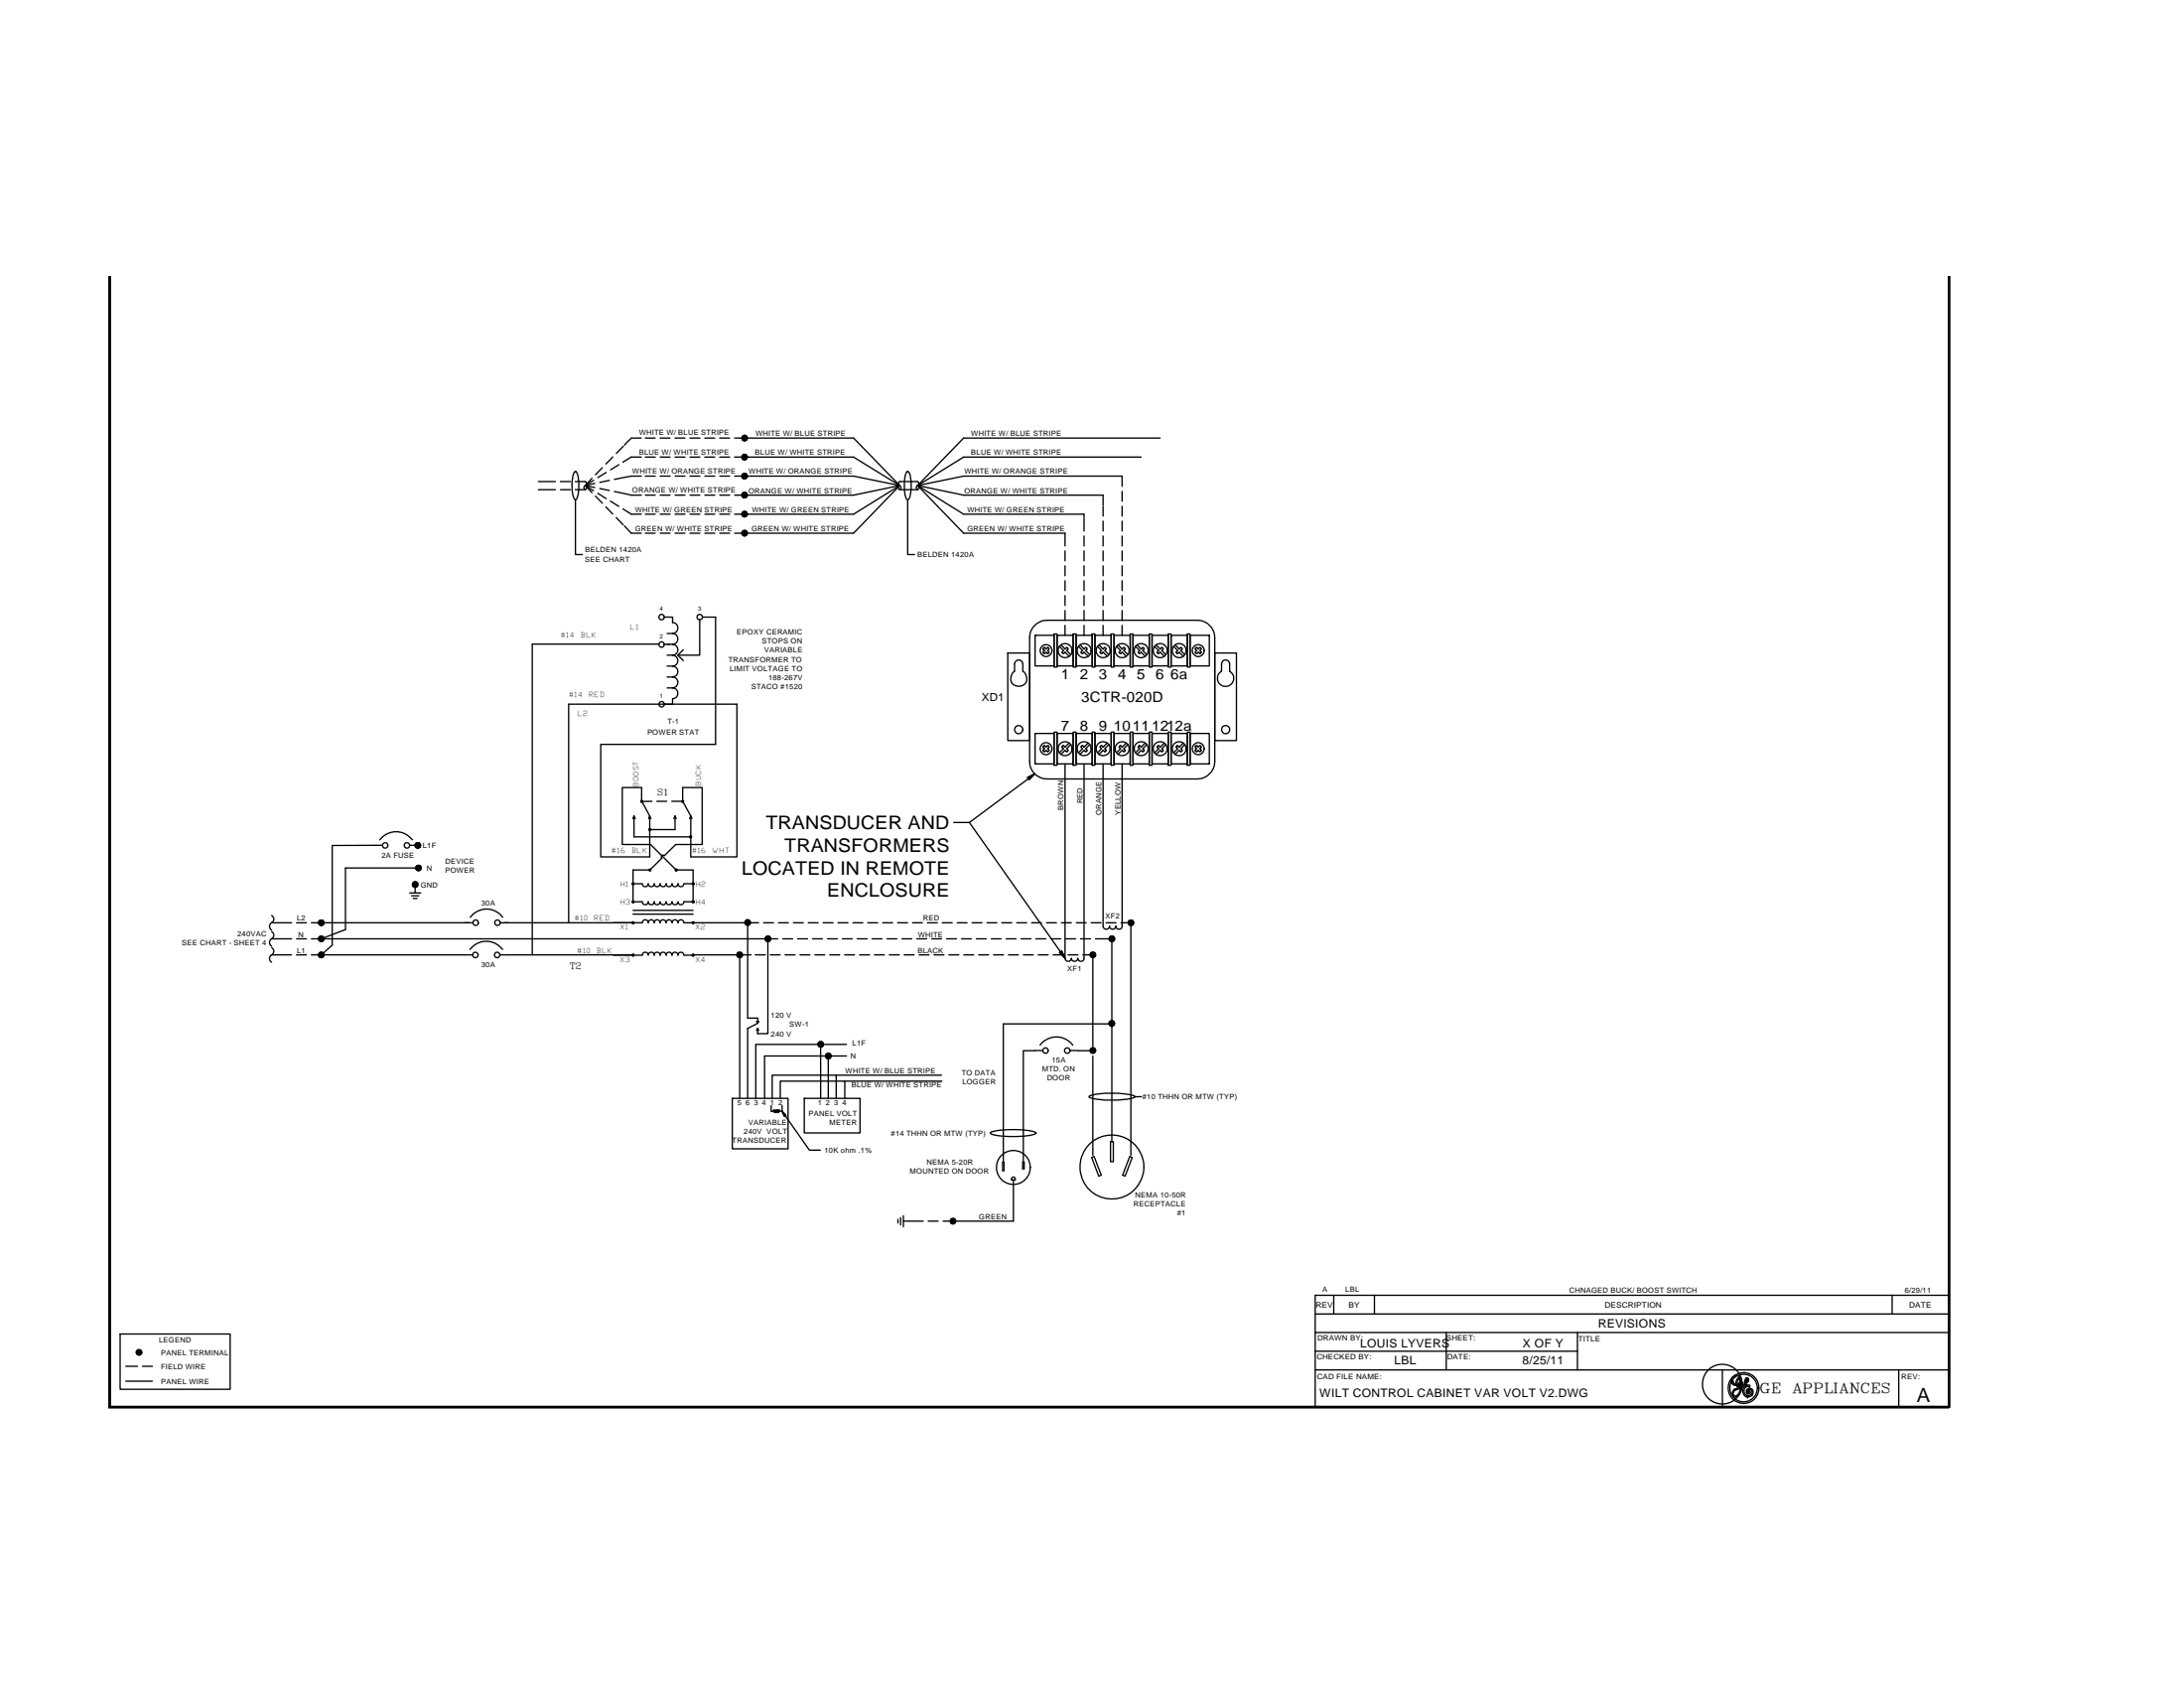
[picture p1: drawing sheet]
<svg xmlns="http://www.w3.org/2000/svg" width="279mm" height="216mm" viewBox="0 0 279 216" stroke-linecap="round" stroke-linejoin="round" font-family="sans-serif">
<g fill="none" stroke="#000" stroke-width=".17">
<path d="M13.9 35.3v144.7l.2-.1M14.1 35.3v144.6M249.3 35.3v144.7M249.4 35.3v144.7h-235.4v-144.7M77.1 59.8l-.9 .9M78.4 58.4l-.9 1M79.2 59.4l-1.1 .7M79.7 57.1l-.9 .9M82 58.5a2.29 2.29 0 0 0-2.3 .6M82 56h-1.2l-.9 .9M82.6 58.5h1.2M82.6 56h1.2"/>
<path d="M84.5 58.5h1.2M84.5 56h1.2M86.4 58.5h1.2M86.4 56h1.2M88.3 58.5h1.2M88.3 56h1.2M90.2 58.5h1.2M90.2 56h1.2M92.1 58.5h1.2M92.1 56h1.2M94 58.5h15.2l5.9 3.6M94 56h15.2l5.9 6.1"/>
<path d="M146 58.5h-22.7l-5.9 3.6M148.4 56h-25.1l-5.9 6.1M68.9 62.6h2.2M68.9 61.6h2.2M71.7 62.6h1.3M71.7 61.6h1.3M73.5 60.3h.2a4.5 4.5 0 0 1 0 3.6h-.1a3.9 3.9 0 0 1-.1-3.5zM73.6 62.6h1.3M73.6 61.6h1.3l.1 .2v.2l-.1 .1M73.6 63.9v7h.9M74.9 62.1l.1 .2-.1 .3M74.9 62.1l-.2 .3 .2 .2"/>
<path d="M74.9 62.1l1.2 .3M74.9 62.1l.8 .9M74.9 62.1l1 .7M75.7 61.2l-.8 .9M75.9 61.4l-1 .7M76.1 61.8l-1.2 .3M76.2 63.5l.9 .9M76.5 63.1l1.1 .7M76.7 62.5l1.3 .2M77.5 64.8l.9 .9M77.6 60.4l-1.1 .7M78 61.4l-1.3 .3"/>
<path d="M78.1 64.1l1.1 .7M78.6 62.9l2.2 .4h1.2M78.8 66.2l.9 .9M79.7 65.1a2.3 2.3 0 0 0 2.3 .7M79.9 67.3l.9 .9M80.8 68.2h1.2M82 60.9a9.1 9.1 0 0 0-3.4 .4M82.6 68.2h1.2M82.6 65.8h1.2M82.6 63.3h1.2M82.6 60.9h1.2M84.5 68.2h1.2"/>
<path d="M84.5 65.8h1.2M84.5 63.3h1.2M84.5 60.9h1.2M85 78.9h1v.7a.7 .7 0 0 1 .7 .7 .7 .7 0 0 1-.7 .7 .69 .69 0 0 1 .7 .7 .69 .69 0 0 1-.7 .7 .7 .7 0 0 1 .7 .7 .7 .7 0 0 1-.7 .7M86.4 68.2h1.2M86.4 65.8h1.2M86.4 63.3h1.2M86.4 60.9h1.2M88.3 68.2h1.2M88.3 65.8h1.2M88.3 63.3h1.2M88.3 60.9h1.2"/>
<path d="M89.5 79.3v4.5h-2.8M89.9 78.9h1.6v16.3h-14.6v14.4h6.2v-5.2M90.2 68.2h1.2M90.2 65.8h1.2M90.2 63.3h1.2M90.2 60.9h1.2M92.1 68.2h1.2M92.1 65.8h1.2M92.1 63.3h1.2M92.1 60.9h1.2M94 60.9h15.2l5.9 1.2M115.1 62.1l.2 .2-.2 .3-.2-.1v-.2l.2-.2a.27 .27 0 0 1-.2-.3 .27 .27 0 0 1 .2-.2h2.3l.1 .3-.1 .2"/>
<path d="M115.1 62.1l-5.9 6.1h-15.2M115.1 62.1l-5.9 3.7h-15.2M115.1 62.1l-5.9 1.2h-15.2M115.1 62.6h2.3M116.1 60.3h.1a4.7 4.7 0 0 1 .2 3.4l-.3 .2a1.91 1.91 0 0 1-.4-1.5v-1a1.77 1.77 0 0 1 .4-1.1zM116.1 63.9v7h.9M117.3 62.2l.1-.1 .1 .2-.1 .3-.2-.1zM117.4 62.1l5.9 6.1h12.9v1.6M117.4 62.1l5.9 1.2h17.8v1.3M117.4 62.1l5.9-1.2h20.3v1.3M117.4 62.1l5.9 3.7h15.4v2.1M136.2 70.5v1.2"/>
<path d="M136.2 72.4v1.2M136.2 74.3v1.2M136.2 76.2v1.2M136.2 78.1v1.3M136.2 80v1.3M138.7 68.6v1.2M138.7 70.5v1.2M138.7 72.4v1.2M138.7 74.3v1.2M138.7 76.2v1.2M138.7 78.1v1.3M138.7 80v1.3"/>
<path d="M141.1 64.7v1.3M141.1 66.7v1.2M141.1 68.6v1.2M141.1 70.5v1.2M141.1 72.4v1.2M141.1 74.3v1.2M141.1 76.2v1.2M141.1 78.1v1.3M141.1 80v1.3M143.6 62.8v1.3M143.6 64.7v1.3M143.6 66.7v1.2"/>
<path d="M143.6 68.6v1.2M143.6 70.5v1.2M143.6 72.4v1.2M143.6 74.3v1.2M143.6 76.2v1.2M143.6 78.1v1.3M143.6 80v1.3M84.3 82.4h-16.2v39.7M85 82.4h1M85.3 81h.7M85.3 86.6h.7M85.3 88h.7"/>
<path d="M85.3 85.2h.7M85.3 83.8h.7M86 85.2a.7 .7 0 0 1 .7 .7 .7 .7 0 0 1-.7 .7M86 86.6a.7 .7 0 0 1 .7 .7 .7 .7 0 0 1-.7 .7M86 88a.69 .69 0 0 1 .7 .7 .69 .69 0 0 1-.7 .7v.7h-1M86 83.8a.7 .7 0 0 1 .7 .7 .7 .7 0 0 1-.7 .7M86.7 83.8l.7 .7M87.4 83.1l-.7 .7M128.9 83.5h2.8v11.2h-2.8zM130 84.5l.3-.1 .3 .1 .2 .2 .1 1.2a1.14 1.14 0 0 1 .2 1.6 1.05 1.05 0 0 1-1.2 .2 1.05 1.05 0 0 1-.6-1l.3-.7 .2-.1v-1zM131.5 99.4l.9-.4-.7 .7zM131.6 99.6l-7.6 5.6"/>
<path d="M132.2 80.2a2.27 2.27 0 0 1 1.7-.9h19.3a2.25 2.25 0 0 1 2.2 2.3v15.8a2.25 2.25 0 0 1-2.2 2.2h-19.3a2.24 2.24 0 0 1-2.2-2.2v-15.8l.2-1zM132.4 93.8h2.5v3.9h-2.5zM132.4 81.3h2.5v3.9h-2.5zM133.5 95.4h.1l.2 .1 .3-.1 .1 .1-.2 .3 .2 .1-.1 .2-.3-.1-.2 .1-.1-.1v-.1l.1-.1-.2-.2zM133.8 83l.2-.2 .2 .2-.2 .2 .2 .2-.1 .2-.3-.2-.2 .2-.2-.2 .2-.2-.1-.1v-.2l.1-.1 .2 .2M134.9 93.6h.3v4.3h-.3zM134.9 81.1h.3v4.2h-.3zM135.2 93.8h2.1v3.9h-2.1zM135.2 81.3h2.1v3.9h-2.1zM135.5 82.7l.6 .5-.2 .3 .2 .1 .1-.2 .6 .5M135.7 82.5l.5 .5 .3-.2 .1 .2-.1 .2 .5 .5M136.2 97.7v24.9a.41 .41 0 0 0 .5 .4 .41 .41 0 0 0 .4-.4 .4 .4 0 0 0 .4 .4 .4 .4 0 0 0 .4-.4 .4 .4 0 0 0 .4 .4 .4 .4 0 0 0 .4-.4v-24.9"/>
<path d="M136.8 95l-.6 .6-.1-.2-.2 .1 .2 .3-.6 .5M137 95.2l-.5 .6 .1 .2-.2 .1-.2-.1-.5 .5M137.3 93.6h.4v4.3h-.4zM137.3 81.1h.4v4.2h-.4zM137.7 93.8h2v3.9h-2zM137.7 81.3h2v3.9h-2zM138 82.7l.5 .5-.2 .3 .2 .1 .2-.2 .5 .5M138.2 82.5l.5 .5 .2-.2 .2 .2-.2 .2 .5 .5M139.2 95l-.5 .6-.2-.2h-.1l-.1 .2 .2 .2-.5 .5M139.4 95.2l-.5 .6 .2 .2-.2 .1-.2-.1-.5 .5M139.7 93.6h.4v4.3h-.4zM139.7 81.1h.4v4.2h-.4z"/>
<path d="M140.1 93.8h2.1v3.9h-2.1zM140.1 81.3h2.1v3.9h-2.1zM140.4 82.7l.5 .5-.2 .3 .2 .1 .2-.2 .5 .5M140.6 82.5l.5 .5 .3-.2 .1 .2-.2 .2 .6 .5M141.1 97.7v20.7a.41 .41 0 0 0 .4 .5 .41 .41 0 0 0 .4-.5 .4 .4 0 0 0 .4 .5 .4 .4 0 0 0 .4-.5 .4 .4 0 0 0 .5 .5 .4 .4 0 0 0 .4-.5v-20.7M141.6 95l-.5 .6-.2-.2h-.1l-.1 .2 .2 .2-.5 .5M141.9 95.2l-.6 .6 .2 .2-.2 .1-.2-.1-.5 .5M142.2 93.6h.3v4.3h-.3zM142.2 81.1h.3v4.2h-.3zM142.5 93.8h2.1v3.9h-2.1zM142.5 81.3h2.1v3.9h-2.1zM142.8 82.7l.6 .5-.2 .3 .2 .1 .2-.2 .5 .5"/>
<path d="M143 82.5l.6 .5 .2-.2 .1 .2-.1 .2 .5 .5M144.1 95l-.5 .6-.2-.2h-.1l-.1 .2 .2 .2-.6 .5M144.3 95.2l-.5 .6 .1 .2-.2 .1-.1-.1-.6 .5M144.6 93.6h.3v4.3h-.3zM144.6 81.1h.3v4.2h-.3zM144.9 93.8h2.1v3.9h-2.1zM144.9 81.3h2.1v3.9h-2.1zM145.3 82.7l.5 .5-.2 .3 .2 .1 .2-.2 .5 .5M145.5 82.5l.5 .5 .2-.2 .2 .2-.2 .2 .5 .5M146.5 95l-.5 .6-.2-.2h-.1l-.1 .2 .2 .2-.5 .5M146.7 95.2l-.5 .6 .2 .2-.2 .1-.2-.1-.5 .5M147 81.1h.4v4.2h-.4z"/>
<path d="M147 93.6h.4v4.3h-.4zM147.4 81.3h2.1v3.9h-2.1zM147.4 93.8h2.1v3.9h-2.1zM147.7 82.7l.5 .5-.2 .3 .3 .1 .1-.2 .5 .5M147.9 82.5l.5 .5 .2-.2 .2 .2-.2 .2 .5 .5M148.9 95l-.5 .6-.2-.2-.2 .1 .2 .3-.5 .5M149.1 95.2l-.5 .6 .2 .2-.2 .1-.2-.1-.5 .5M149.5 81.1h.3v4.2h-.3zM149.5 93.6h.3v4.3h-.3zM149.8 81.3h2.1v3.9h-2.1zM149.8 93.8h2.1v3.9h-2.1zM150.1 82.7l.6 .5-.2 .3 .2 .1 .2-.2 .5 .5"/>
<path d="M150.3 82.5l.6 .5 .1-.2 .2 .2-.1 .2 .5 .5M151.4 95l-.5 .6-.2-.2-.2 .1v.1l.2 .2-.6 .5M151.6 95.2l-.5 .6 .1 .2-.2 .1-.1-.1-.6 .5M151.9 81.1h.4v4.2h-.4zM151.9 93.6h.4v4.3h-.4zM152.3 81.3h2.4v3.9h-2.4zM152.3 93.8h2.4v3.9h-2.4zM152.9 95.5l.2-.1 .2 .1 .2-.1 .2 .2-.2 .2 .2 .2-.2 .1-.2-.1-.3 .1-.1-.2 .2-.1zM153.3 83l-.2-.2-.2 .1 .2 .3-.2 .3 .2 .1 .2-.2 .3 .2 .1-.2-.2-.2 .2-.2-.2-.2-.2 .2M155.4 83.5h2.8v11.2h-2.8zM156.4 84.6a.52 .52 0 0 1 .6-.1 .52 .52 0 0 1 .3 .4v1a1.04 1.04 0 0 1 .3 1.5 1.04 1.04 0 0 1-1.6 0 1.04 1.04 0 0 1 .3-1.5v-1zM34.8 117.1a.53 .53 0 0 1 0 .9"/>
<path d="M34.8 118a.53 .53 0 0 0 0 1M34.8 119.1a.54 .54 0 0 1 0 1M34.8 118h2.5M37.9 118h1.3M39.8 118h20.7M48.6 107.4a2.63 2.63 0 0 1 4.2 0M48.9 108.1h-6.4v12.8l-1.4 1.2M52.4 114.2h1.4M52.4 108.1h1M52.6 114.6h1M52.9 114.9h.5M53.1 113.1v1.1"/>
<path d="M53.5 111h-9.3v7.9l-3.1 1.2M60.2 117.3a2.58 2.58 0 0 1 4.1 0M80.9 113h.2v.1h-.2zM80.9 115.3h.2v.1h-.2zM80.9 117.9l.2 .1a.11 .11 0 0 1-.1 .1 .11 .11 0 0 1-.1-.1zM81 115.3v.1zM81 118v.1zM81 113v.1zM81 116.4h7.7M81 116.9h7.7M81 113h1.2a.38 .38 0 0 0 .3 .4 .38 .38 0 0 0 .4-.4 .38 .38 0 0 0 .4 .4 .38 .38 0 0 0 .4-.4 .38 .38 0 0 0 .4 .4 .38 .38 0 0 0 .4-.4 .38 .38 0 0 0 .3 .4 .38 .38 0 0 0 .4-.4 .38 .38 0 0 0 .4 .4 .38 .38 0 0 0 .4-.4 .38 .38 0 0 0 .4 .4 .38 .38 0 0 0 .3-.4 .38 .38 0 0 0 .4 .4 .38 .38 0 0 0 .4-.4h1.2M81.1 104.4v2.6h7.2"/>
<path d="M81.1 104.4l-.1 .3M81.1 104.4l.2 .3M82 102.4h.2v.2h-.2zM82.1 102.4v.1v.1zM82.1 102.5v-1.8h-2.5v7.3h3.6l3.3 3.3h2.2v4h-1.2a.38 .38 0 0 1-.4 .4 .38 .38 0 0 1-.4-.4 .38 .38 0 0 1-.3 .4 .38 .38 0 0 1-.4-.4 .38 .38 0 0 1-.4 .4 .38 .38 0 0 1-.4-.4 .38 .38 0 0 1-.4 .4 .38 .38 0 0 1-.3-.4 .38 .38 0 0 1-.4 .4 .38 .38 0 0 1-.4-.4 .38 .38 0 0 1-.4 .4 .38 .38 0 0 1-.4-.4 .38 .38 0 0 1-.4 .4 .38 .38 0 0 1-.3-.4h-1.2v-4h2.1l1.6-1.5-.1-.3 .1-.1h.3l1.4-1.4h3.4v-7.3h-2.5v1.8l1.1 1.9M82.1 102.4l1 2M83.1 106.1l.1-.1v.2h-.1zM83.1 111.2h.1v.1l-.1 .1zM83.1 106.1h.1l-.1 .1zM83.1 111.3h.1zM83.1 104.4l.2 .3M83.1 104.4l-.1 .3"/>
<path d="M83.4 102.5h-1.3M84 102.5h1.3M86.4 104.4l.1 .3M86.4 104.4l-.2 .3M86.4 104.4v1.7h-3.3M86.5 111.2l.1 .1zM86.5 111.2h.1v.2l-.2-.1zM87.3 102.5h.1zM87.4 102.5h-1.5M88.3 107h.2l-.1 .1h-.1zM88.3 107l.1 .1zM88.4 104.4v5.2h5.9v-19.5h-21.6v27.9"/>
<path d="M88.4 104.4l-.2 .3M88.4 104.4l.1 .3M88.6 113h.2v.1h-.2zM88.6 115.3h.2v.1h-.2zM88.6 117.9h.1a.11 .11 0 0 1 0 .2 .11 .11 0 0 1-.1-.1zM88.6 115.3h.1l-.1 .1zM88.6 118h.1l-.1 .1zM88.6 113l.1 .1zM88.6 118h-1.1a.38 .38 0 0 0-.4-.4 .38 .38 0 0 0-.4 .4 .38 .38 0 0 0-.3-.4 .38 .38 0 0 0-.4 .4 .38 .38 0 0 0-.4-.4 .38 .38 0 0 0-.4 .4 .38 .38 0 0 0-.4-.4 .38 .38 0 0 0-.3 .4 .38 .38 0 0 0-.4-.4 .38 .38 0 0 0-.4 .4 .38 .38 0 0 0-.4-.4 .38 .38 0 0 0-.4 .4 .38 .38 0 0 0-.4-.4 .38 .38 0 0 0-.3 .4h-18.2M95.7 118v12.2h1.2v.7M97 118h-8.3M97.7 118h1.3"/>
<path d="M99.6 118h1.3M101.5 118h1.3M103.4 118h1.3M105.3 118h1.3M107.2 118h1.3M109.1 118h1.3M111 118h1.3M112.9 118h1.3M114.8 118h1.3M116.7 118h1.3M118.6 118h1.3M120.5 118h1.3"/>
<path d="M122 105.2h2l11.7 16.6M122.4 118h1.3M124.4 118h1.2M126.3 118h1.2M128.2 118h1.2M130.1 118h1.2M132 118h1.2M133.9 118h1.2M135.8 118h1.3M137.7 118h1.3M139.6 118h1.3M141.5 118h1.3"/>
<path d="M143.4 118h1.3v29.8M34.8 121.2a.54 .54 0 0 1 0 .9M34.8 122.1a.53 .53 0 0 0 0 1M34.8 120.1a.53 .53 0 0 0 0 .9M34.8 120.1h2.5M34.8 122.1h2.5M37.9 120.1h1.3M37.9 122.1h1.3M39.8 120.1h59.7M39.8 122.1h20.7M60.1 121.4a2.63 2.63 0 0 1 4.2 0M63.9 122.1h17"/>
<path d="M80.9 122.1h.2l-.1 .2-.1-.1zM81 122.1v.1zM88.6 122.1h.2l-.1 .2-.1-.1zM88.6 122.1l.1 .1h-.1zM88.7 122.2h-1.2a.38 .38 0 0 0-.4-.4 .38 .38 0 0 0-.4 .4 .38 .38 0 0 0-.3-.4 .38 .38 0 0 0-.4 .4 .38 .38 0 0 0-.4-.4 .38 .38 0 0 0-.4 .4 .38 .38 0 0 0-.4-.4 .38 .38 0 0 0-.3 .4 .38 .38 0 0 0-.4-.4 .38 .38 0 0 0-.4 .4 .38 .38 0 0 0-.4-.4 .38 .38 0 0 0-.4 .4 .38 .38 0 0 0-.4-.4 .38 .38 0 0 0-.3 .4h-3.7M94.6 122.1v18.4M95.7 131.5v9M96.1 122.1h-7.5M96.6 122.1h1.3M96.8 130.6l.1 .3M96.9 131.6l-.1 .2M96.9 131.6l.2 .2"/>
<path d="M96.9 130.9l-1.3 .7M97.1 130.6l-.2 .3M98.2 120.1v12.1h-1.3v-.6M98.5 122.1h1.3M100.1 120.1h1.3M100.4 122.1h1.3M102 120.1h1.3M102.3 122.1h1.3M103.9 120.1h1.3M104.2 122.1h1.3M105 133.6v6.9M105.9 120.1h1.2"/>
<path d="M106 135.1v5.4M106.2 122.1h1.2M107 137.5h13.4M107.8 120.1h1.2M108.1 122.1h1.2M108.1 138.3h12.4M108.3 135.1h-10.5v5.4M108.3 133.6h-11.6v6.9M109.7 120.1h1.2M110 122.1h1.2M111.6 120.1h1.2M111.9 122.1h1.2"/>
<path d="M113.5 120.1h1.2M113.8 122.1h1.2M115.4 120.1h1.2M115.7 122.1h1.2M117.3 120.1h1.3M117.6 122.1h1.3M119.2 120.1h1.3M119.5 122.1h1.3M121.1 120.1h1.3M121.4 122.1h1.3M123 120.1h1.3M123.3 122.1h1.3"/>
<path d="M124.9 120.1h1.3M125.2 122.1h1.3M126.8 120.1h1.3M127.1 122.1h1.3M128.7 120.1h1.3M129 122.1h1.3M130.6 120.1h1.3M130.9 122.1h1.3M132.4 134.4h1M132.4 134.4h-1.5v14.2M132.5 120.1h1.3M132.8 122.1h1.3"/>
<path d="M133.1 133.7a2.63 2.63 0 0 1 4.1 0M134.4 120.1h1.3M134.7 122.1h1.3M135.6 121.8l.2-.2 .4 1zM136.3 120.1h1.3M136.6 122.1h1.3M136.9 134.4h1M137.9 134.4h1.9M138.2 120.1h1.3M138.5 122.1h1.3v12.3M139.8 135.1v12.7M140.1 120.1h2.1v25.9"/>
<path d="M142.2 131h-13.8v17.7M93.7 140.5h7.1v6.4h-7.1zM98.7 141.4v.7h.2l.1-.1 .1 .3 .1-.3 .1 .3 .1-.3v.3l.1-.3 .1 .3 .1-.3 .1 .1h.3v-.7M98.8 140.5v-3h8.2v3M99.8 140.5v-2.2h8.3v2.2M100.1 142.1l.4 .5-.1 .2zM100.5 142.7l3 4.4h1.4M102.9 140.5h7.1v4.4h-7.1zM114.9 156v.4M115.2 155.7v1M115.6 156.2h2.5M115.6 155.5v1.4"/>
<path d="M118.7 156.2h1.3M126.7 144.8a11.6 11.6 0 0 1 5.8 0v.1a7.5 7.5 0 0 1-3.8 .4 3.1 3.1 0 0 1-2-.4zM128.3 148.7h.1v1h-.1zM129.4 150.7l.2-.1h.1l.2 .1v.2h-.5zM129.6 150.9v5.3h-9M130.8 148.7h.2v.8h-.2zM139.4 140.2a11.5 11.5 0 0 1 5.7 0v.2a11.6 11.6 0 0 1-5.7 0zM139.7 148.1l.3-.2 .9 2.4-.3 .1zM142.1 146h.3v2.6h-.3zM144.5 147.9l.3 .2-.9 2.3-.3-.1zM145.2 140.3h.8M15.4 170.6h14v7.1h-14z"/>
<path d="M16.1 176.7h3.4M16.1 174.8h1.5M18.2 174.8h1.3M168.3 172.8h33.5M168.3 175.2h81M168.3 168.1h81M170.6 165.7v2.4M175.8 165.7v2.4M185 170.4v4.8M201.8 170.4v4.8M220.3 175.2v4.8M221.6 176.6l.1 .1z"/>
<path d="M221.6 176.6h.1M221.6 176.6a.54 .54 0 0 0 .5 .6M221.7 176.6h.1M221.9 177.7a.49 .49 0 0 0-.2 .7 .49 .49 0 0 0 .7 .1l.1-.2M221.9 177.7h.1M222.1 177.2h.1M222.1 177.2l.2 .1M222.3 177.3l.2 .1 .2-.2a.68 .68 0 0 1-.7 .4l-.1 .1M222.3 177.3h.1M222.4 178.4h.1M222.4 176.3h.3a.59 .59 0 0 1-.4 .9 .63 .63 0 0 0 .3-1 .63 .63 0 0 0-1 .1 .63 .63 0 0 0 .5 .9h.4l.3-.3 .1 .1M222.4 176.4h.1h.1v.3l-.3 .4-.1-.3z"/>
<path d="M222.4 176.3a.69 .69 0 0 0-.3 .8 .49 .49 0 0 1-.4-.5M222.4 176.3h.1M222.6 177.5h.2M222.6 177.5l.2 .1M222.7 177.5h.1M222.7 177.5l-.3 .9M222.7 177.5l-.4 .2a.55 .55 0 0 0-.5 .8h.3l.2-.1M222.7 177.5v.1M222.8 177.5l-.2 .1M222.9 177.2h.1M222.9 177h.1M222.9 177v.2"/>
<path d="M223.4 176.3h.2l.1 .3M223.4 176.3l-.2 .4v.3l-.3 .2M223.4 176.3h.1M223.4 177l.2 .2h.3l-.1 .2-.2-.1a.58 .58 0 0 0-.4 .9 .58 .58 0 0 0 1-.1l-.1-.3-.3-.1-.3 .2v.1l.2 .1v-.2h.1l.1 .2-.3 .2a.35 .35 0 0 1-.1-.5M223.4 177.2l-.1-.1a.99 .99 0 0 0-.6 .9l-.2 .3M223.4 177.2a.78 .78 0 0 0-.4 .8 .78 .78 0 0 0 .6 .7M223.4 177.2h.1M223.5 176.4h.1M223.5 176.4l-.1 .1-.1 .3M223.6 176.4l-.3 .4M223.6 178.7h.1M223.6 176.4h.1"/>
<path d="M223.7 176.6l-.3 .4M223.7 176.6h.1M223.8 177.3h.1M224.2 177.7l-.4-.1-.3 .2M224.2 177.8a.62 .62 0 0 1 0 .6 .62 .62 0 0 1-.7 .3M242.1 165.7v2.4M242.9 175.2v4.8M249.3 170.4h-81v9.6M249.3 165.7h-81v4.7M13.9 180l.2-.1h235.2v.1z"/>
<circle cx="95.2" cy="58.5" r=".34"/>
<circle cx="95.2" cy="56" r=".34"/>
<circle cx="84.6" cy="78.9" r=".35"/>
<circle cx="89.5" cy="78.9" r=".35"/>
<circle cx="95.2" cy="63.3" r=".34"/>
<circle cx="95.2" cy="65.8" r=".34"/>
<circle cx="95.2" cy="60.9" r=".34"/>
<circle cx="95.3" cy="68.2" r=".34"/>
<circle cx="84.6" cy="90.1" r=".35"/>
<circle cx="84.6" cy="82.4" r=".34"/>
<circle cx="130.3" cy="93.3" r=".53"/>
<circle cx="133.8" cy="95.7" r=".76"/>
<circle cx="133.8" cy="83.2" r=".75"/>
<circle cx="136.3" cy="83.2" r=".9"/>
<circle cx="136.3" cy="95.8" r=".9"/>
<circle cx="138.7" cy="83.2" r=".9"/>
<circle cx="138.7" cy="95.8" r=".9"/>
<circle cx="141.1" cy="83.2" r=".9"/>
<circle cx="141.1" cy="95.8" r=".9"/>
<circle cx="143.6" cy="83.2" r=".9"/>
<circle cx="143.6" cy="95.8" r=".9"/>
<circle cx="146" cy="83.2" r=".9"/>
<circle cx="146" cy="95.8" r=".9"/>
<circle cx="148.4" cy="83.2" r=".9"/>
<circle cx="148.4" cy="95.8" r=".9"/>
<circle cx="150.9" cy="83.2" r=".9"/>
<circle cx="150.9" cy="95.8" r=".9"/>
<circle cx="153.3" cy="95.7" r=".76"/>
<circle cx="153.3" cy="83.2" r=".76"/>
<circle cx="156.8" cy="93.3" r=".52"/>
<circle cx="41.1" cy="118" r=".34"/>
<circle cx="49.3" cy="108.1" r=".35"/>
<circle cx="52.1" cy="108.1" r=".35"/>
<circle cx="53.1" cy="113.1" r=".35"/>
<circle cx="53.5" cy="108.1" r=".35"/>
<circle cx="53.5" cy="111" r=".34"/>
<circle cx="60.8" cy="118" r=".35"/>
<circle cx="63.6" cy="118" r=".35"/>
<circle cx="87.3" cy="102.5" r=".1"/>
<circle cx="95.6" cy="118" r=".35"/>
<circle cx="144.7" cy="118" r=".35"/>
<circle cx="41.1" cy="122.1" r=".35"/>
<circle cx="41.1" cy="120.1" r=".35"/>
<circle cx="60.8" cy="122.1" r=".35"/>
<circle cx="63.6" cy="122.1" r=".35"/>
<circle cx="94.6" cy="122.1" r=".35"/>
<circle cx="98.2" cy="120.1" r=".35"/>
<circle cx="105" cy="133.6" r=".35"/>
<circle cx="106" cy="135.1" r=".35"/>
<circle cx="133.7" cy="134.4" r=".35"/>
<circle cx="136.5" cy="134.4" r=".35"/>
<circle cx="139.8" cy="122.1" r=".34"/>
<circle cx="139.8" cy="134.4" r=".34"/>
<circle cx="142.2" cy="130.9" r=".35"/>
<circle cx="142.2" cy="120.1" r=".34"/>
<circle cx="121.9" cy="156.2" r=".34"/>
<circle cx="129.6" cy="149.3" r="2.17"/>
<circle cx="142.2" cy="149.3" r="4.1"/>
<circle cx="17.8" cy="173" r=".34"/>
<circle cx="220.3" cy="177" r="2.54"/>
<circle cx="223.1" cy="177.5" r="1.97"/>
<circle cx="223.1" cy="177.5" r="1.77"/>
</g>
<g fill="#000" stroke="#000" stroke-width=".17">
<path d="M249.3 35.3h.1v144.7h-.1z" fill-rule="evenodd"/>
<path d="M131.5 99.4l.9-.4-.7 .7z" fill-rule="evenodd"/>
<path d="M80.9 113l.2-.1v.2h-.2z" fill-rule="evenodd"/>
<path d="M80.9 115.3h.2l-.1 .1h-.1z" fill-rule="evenodd"/>
<path d="M80.9 118h.2a.11 .11 0 0 1-.1 .1 .11 .11 0 0 1-.1-.1z" fill-rule="evenodd"/>
<path d="M82 102.4h.1l.1 .2h-.2z" fill-rule="evenodd"/>
<path d="M83.1 106h.1v.2h-.1z" fill-rule="evenodd"/>
<path d="M83.1 111.2h.1v.2h-.1z" fill-rule="evenodd"/>
<path d="M86.4 111.2h.2v.2h-.1z" fill-rule="evenodd"/>
<path d="M87.3 102.4h.1v.2h-.1z" fill-rule="evenodd"/>
<path d="M88.3 107h.1l.1 .1h-.2z" fill-rule="evenodd"/>
<path d="M88.6 117.9h.1l.1 .2a.11 .11 0 0 1-.2 0 .11 .11 0 0 1 0-.2z" fill-rule="evenodd"/>
<path d="M88.6 113l.1-.1 .1 .2h-.2z" fill-rule="evenodd"/>
<path d="M88.6 115.3h.1l.1 .1h-.2z" fill-rule="evenodd"/>
<path d="M80.9 122.1h.2a.11 .11 0 0 1-.1 .2 .11 .11 0 0 1-.1-.1z" fill-rule="evenodd"/>
<path d="M88.6 122.1h.1l.1 .1a.11 .11 0 0 1-.2 .1 .11 .11 0 0 1 0-.2z" fill-rule="evenodd"/>
<path d="M135.6 121.8l.2-.2 .4 1z" fill-rule="evenodd"/>
<path d="M100.1 142.1l.4 .5-.1 .2z" fill-rule="evenodd"/>
<path d="M13.9 35.3h.2v144.6l-.2 .1z" fill-rule="evenodd"/>
<path d="M14.1 179.9h235.2v.1h-235.4z" fill-rule="evenodd"/>
<circle cx="95.3" cy="56" r=".35"/>
<circle cx="95.3" cy="58.5" r=".35"/>
<circle cx="95.3" cy="68.2" r=".35"/>
<circle cx="95.3" cy="65.8" r=".35"/>
<circle cx="95.3" cy="63.3" r=".35"/>
<circle cx="95.3" cy="60.9" r=".34"/>
<circle cx="41.1" cy="118" r=".35"/>
<circle cx="53.1" cy="113.1" r=".35"/>
<circle cx="53.5" cy="108.1" r=".35"/>
<circle cx="53.5" cy="111" r=".35"/>
<circle cx="95.6" cy="118" r=".35"/>
<circle cx="144.7" cy="118" r=".34"/>
<circle cx="41.1" cy="122.1" r=".34"/>
<circle cx="41.1" cy="120.1" r=".35"/>
<circle cx="94.6" cy="122.1" r=".35"/>
<circle cx="98.2" cy="120.1" r=".35"/>
<circle cx="105" cy="133.6" r=".35"/>
<circle cx="106" cy="135.1" r=".35"/>
<circle cx="139.8" cy="122.1" r=".35"/>
<circle cx="139.8" cy="134.4" r=".35"/>
<circle cx="142.2" cy="130.9" r=".35"/>
<circle cx="142.2" cy="120.1" r=".35"/>
<circle cx="121.9" cy="156.2" r=".34"/>
<circle cx="17.8" cy="173" r=".35"/>
</g>
<g fill="none" stroke="#000" stroke-width=".23">
<path d="M53.3 108.1l.2-.1 .1 .1-.1 .2-.2-.1zM95.5 117.9l.2-.1 .1 .1v.2l-.1 .1-.2-.1v-.1zM98.1 120l.2-.1 .1 .1-.1 .2-.2-.1zM94.5 122h.2l.1 .1-.1 .2-.2-.1zM104.9 133.5l.1-.1 .2 .2-.2 .1h-.1zM105.9 134.9h.1l.1 .1-.1 .2-.2-.1zM142.1 130.8l.2-.1 .1 .1v.2l-.1 .1-.2-.1z"/>
<circle cx="95.3" cy="58.5" r=".18"/>
<circle cx="95.3" cy="56" r=".18"/>
<circle cx="95.3" cy="65.8" r=".18"/>
<circle cx="95.3" cy="63.3" r=".18"/>
<circle cx="95.3" cy="60.9" r=".18"/>
<circle cx="95.3" cy="68.2" r=".18"/>
<circle cx="41.1" cy="118" r=".18"/>
<circle cx="53.1" cy="113.1" r=".17"/>
<circle cx="53.5" cy="111" r=".18"/>
<circle cx="144.7" cy="118" r=".18"/>
<circle cx="41.1" cy="122.1" r=".18"/>
<circle cx="41.1" cy="120.1" r=".18"/>
<circle cx="139.8" cy="134.4" r=".17"/>
<circle cx="139.8" cy="122.1" r=".18"/>
<circle cx="142.2" cy="120.1" r=".17"/>
<circle cx="121.9" cy="156.2" r=".17"/>
<circle cx="17.8" cy="173" r=".17"/>
</g>
<text font-size="2.5" x="245.2" y="179.3">A</text>
<g font-size="2.4">
<text x="98" y="106">TRANSDUCER AND</text>
<text x="94.9" y="111.8">LOCATED IN REMOTE</text>
<text x="100.4" y="108.9">TRANSFORMERS</text>
<text x="105.8" y="114.7">ENCLOSURE</text>
</g>
<g font-size="1.8">
<text x="135.7" y="86.8">1</text>
<text x="138.2" y="86.8">2</text>
<text x="138.3" y="89.8">3CTR-020D</text>
<text x="140.6" y="86.8">3</text>
<text x="143" y="86.8">4</text>
<text x="145.5" y="86.8">5</text>
<text x="147.9" y="86.8">6 6a</text>
<text x="135.7" y="93.4">7</text>
<text x="138.2" y="93.4">8</text>
<text x="140.6" y="93.4">9 10111212a</text>
<text x="225.3" y="178.2">GE</text>
<text x="229.4" y="178.2">APPLIANCES</text>
</g>
<g font-size="1.5">
<text x="174" y="172.3">LOUIS LYVERS</text>
<text x="194.8" y="172.3">X OF Y</text>
<text x="204.4" y="169.8">REVISIONS</text>
<text x="168.8" y="178.7">WILT CONTROL CABINET VAR VOLT V2.DWG</text>
<text x="178.4" y="174.5">LBL</text>
<text x="194.8" y="174.5">8/25/11</text>
</g>
<text font-size="1.4" x="125.6" y="89.6">XD1</text>
<g font-size="1.1">
<text x="84.2" y="101.7">S1</text>
<text x="72.9" y="124">T2</text>
</g>
<g font-size="1">
<text x="168.3" y="167.2">REV</text>
<text x="172.5" y="167.2">BY</text>
<text x="205.3" y="167.2">DESCRIPTION</text>
<text x="244.3" y="167.2">DATE</text>
<text x="168.4" y="173.9">CHECKED BY:</text>
<text x="168.5" y="171.4">DRAWN BY:</text>
<text x="185" y="171.4">SHEET:</text>
<text x="185.1" y="173.9">DATE:</text>
<text x="201.9" y="171.6">TITLE</text>
<text x="168.5" y="176.4">CAD FILE NAME:</text>
<text x="243.2" y="176.4">REV:</text>
</g>
<g font-size=".9">
<text x="81.7" y="55.7">WHITE W/ BLUE STRIPE</text>
<text x="81.7" y="58.1">BLUE W/ WHITE STRIPE</text>
<text x="96.6" y="58.1">BLUE W/ WHITE STRIPE</text>
<text x="96.7" y="55.7">WHITE W/ BLUE STRIPE</text>
<text x="124.2" y="55.7">WHITE W/ BLUE STRIPE</text>
<text x="124.2" y="58.1">BLUE W/ WHITE STRIPE</text>
<text x="80.9" y="60.6">WHITE W/ ORANGE STRIPE</text>
<text x="80.9" y="63.1">ORANGE W/ WHITE STRIPE</text>
<text x="81.3" y="65.5">WHITE W/ GREEN STRIPE</text>
<text x="95.8" y="63.1">ORANGE W/ WHITE STRIPE</text>
<text x="95.8" y="60.6">WHITE W/ ORANGE STRIPE</text>
<text x="96.2" y="65.5">WHITE W/ GREEN STRIPE</text>
<text x="123.4" y="60.6">WHITE W/ ORANGE STRIPE</text>
<text x="123.4" y="63.1">ORANGE W/ WHITE STRIPE</text>
<text x="123.8" y="65.5">WHITE W/ GREEN STRIPE</text>
<text x="74.8" y="71.8">SEE CHART</text>
<text x="74.8" y="70.7">BELDEN 1420A</text>
<text x="81.3" y="67.9">GREEN W/ WHITE STRIPE</text>
<text x="96.2" y="67.9">GREEN W/ WHITE STRIPE</text>
<text x="117.4" y="71.3">BELDEN 1420A</text>
<text x="123.8" y="67.9">GREEN W/ WHITE STRIPE</text>
<text x="71.8" y="81.5">#14</text>
<text x="74.4" y="81.5">BLK</text>
<text x="80.7" y="80.5">L1</text>
<text x="94.3" y="81.2">EPOXY CERAMIC</text>
<text x="97.5" y="82.3">STOPS ON</text>
<text x="97.7" y="83.5">VARIABLE</text>
<text x="72.9" y="89.2">#14</text>
<text x="75.4" y="89.2">RED</text>
<text x="93.2" y="84.6">TRANSFORMER TO</text>
<text x="93.4" y="85.8">LIMIT VOLTAGE TO</text>
<text x="96.1" y="88.1">STACO #1520</text>
<text x="98.3" y="87">188-267V</text>
<text x="74" y="91.6">L2</text>
<text x="82.8" y="93.9">POWER STAT</text>
<text x="85.4" y="92.5">T-1</text>
<text x="81.7" y="100.7" transform="rotate(-90 81.7 100.7)">BOOST</text>
<text x="89.7" y="100.6" transform="rotate(-90 89.7 100.6)">BUCK</text>
<text x="136" y="103.6" transform="rotate(-90 136 103.6)">BROWN</text>
<text x="138.5" y="102.8" transform="rotate(-90 138.5 102.8)">RED</text>
<text x="140.9" y="104.3" transform="rotate(-90 140.9 104.3)">ORANGE</text>
<text x="143.3" y="104.2" transform="rotate(-90 143.3 104.2)">YELLOW</text>
<text x="48.8" y="109.7">2A FUSE</text>
<text x="53.8" y="113.6">GND</text>
<text x="54.1" y="108.5">L1F</text>
<text x="54.6" y="111.3">N</text>
<text x="57" y="111.6">POWER</text>
<text x="57" y="110.5">DEVICE</text>
<text x="78.3" y="109.1">#16</text>
<text x="79.4" y="113.4">H1</text>
<text x="80.9" y="109.1">BLK</text>
<text x="88.6" y="109.1">#16</text>
<text x="89.1" y="113.4">H2</text>
<text x="91.2" y="109.1">WHT</text>
<text x="30.4" y="119.8">240VAC</text>
<text x="38" y="117.8">L2</text>
<text x="38.2" y="119.8">N</text>
<text x="61.6" y="115.8">30A</text>
<text x="73.6" y="117.8">#10</text>
<text x="76.1" y="117.8">RED</text>
<text x="79.4" y="118.9">X1</text>
<text x="79.4" y="115.7">H3</text>
<text x="89" y="118.9">X2</text>
<text x="89.1" y="115.7">H4</text>
<text x="117.4" y="119.8">WHITE</text>
<text x="118.1" y="117.8">RED</text>
<text x="141.4" y="117.5">XF2</text>
<text x="23.3" y="121">SEE CHART - SHEET 4</text>
<text x="38" y="121.9">L1</text>
<text x="61.6" y="123.7">30A</text>
<text x="74" y="121.9">#10</text>
<text x="76.4" y="121.9">BLK</text>
<text x="79.4" y="123.1">X3</text>
<text x="89" y="123.1">X4</text>
<text x="117.4" y="121.9">BLACK</text>
<text x="136.5" y="124.1">XF1</text>
<text x="98.6" y="130.2">120 V</text>
<text x="101" y="131.3">SW-1</text>
<text x="98.6" y="132.6">240 V</text>
<text x="108.1" y="137.3">WHITE W/ BLUE STRIPE</text>
<text x="108.8" y="135.3">N</text>
<text x="109" y="133.7">L1F</text>
<text x="123" y="137.6">TO DATA</text>
<text x="133.3" y="137.1">MTD. ON</text>
<text x="134.6" y="135.9">15A</text>
<text x="94.3" y="141.4">5</text>
<text x="95.4" y="141.4">6</text>
<text x="95.8" y="143.9">VARIABLE</text>
<text x="96.4" y="141.4">3</text>
<text x="97.5" y="141.4">4 1 2</text>
<text x="103.4" y="142.8">PANEL VOLT</text>
<text x="104.6" y="141.4">1</text>
<text x="105.7" y="141.4">2 3 4</text>
<text x="106.1" y="143.9">METER</text>
<text x="108.9" y="139.1">BLUE W/ WHITE STRIPE</text>
<text x="123.1" y="138.7">LOGGER</text>
<text x="133.9" y="138.2">DOOR</text>
<text x="146.2" y="140.6">#10 THHN OR MTW (TYP)</text>
<text x="93.7" y="146.2">TRANSDUCER</text>
<text x="95.1" y="145.1">240V VOLT</text>
<text x="105.5" y="147.4">10K ohm .1%</text>
<text x="114" y="145.3">#14 THHN OR MTW (TYP)</text>
<text x="118.6" y="149">NEMA 5-20R</text>
<text x="116.4" y="150.1">MOUNTED ON DOOR</text>
<text x="125.3" y="155.9">GREEN</text>
<text x="145" y="154.3">RECEPTACLE</text>
<text x="145.2" y="153.2">NEMA 10-50R</text>
<text x="150.6" y="155.5">#1</text>
<text x="169.2" y="165.3">A</text>
<text x="172.1" y="165.3">LBL</text>
<text x="200.8" y="165.3">CHNAGED BUCK/ BOOST SWITCH</text>
<text x="243.7" y="165.3">6/29/11</text>
<text x="20.3" y="171.7">LEGEND</text>
<text x="20.6" y="173.3">PANEL TERMINAL</text>
<text x="20.6" y="175.1">FIELD WIRE</text>
<text x="20.6" y="177">PANEL WIRE</text>
</g>
<g font-size=".8">
<text x="84.4" y="81.6">2</text>
<text x="84.4" y="78.1">4</text>
<text x="89.3" y="78.1">3</text>
<text x="84.4" y="89.3">1</text>
</g>
</svg>
